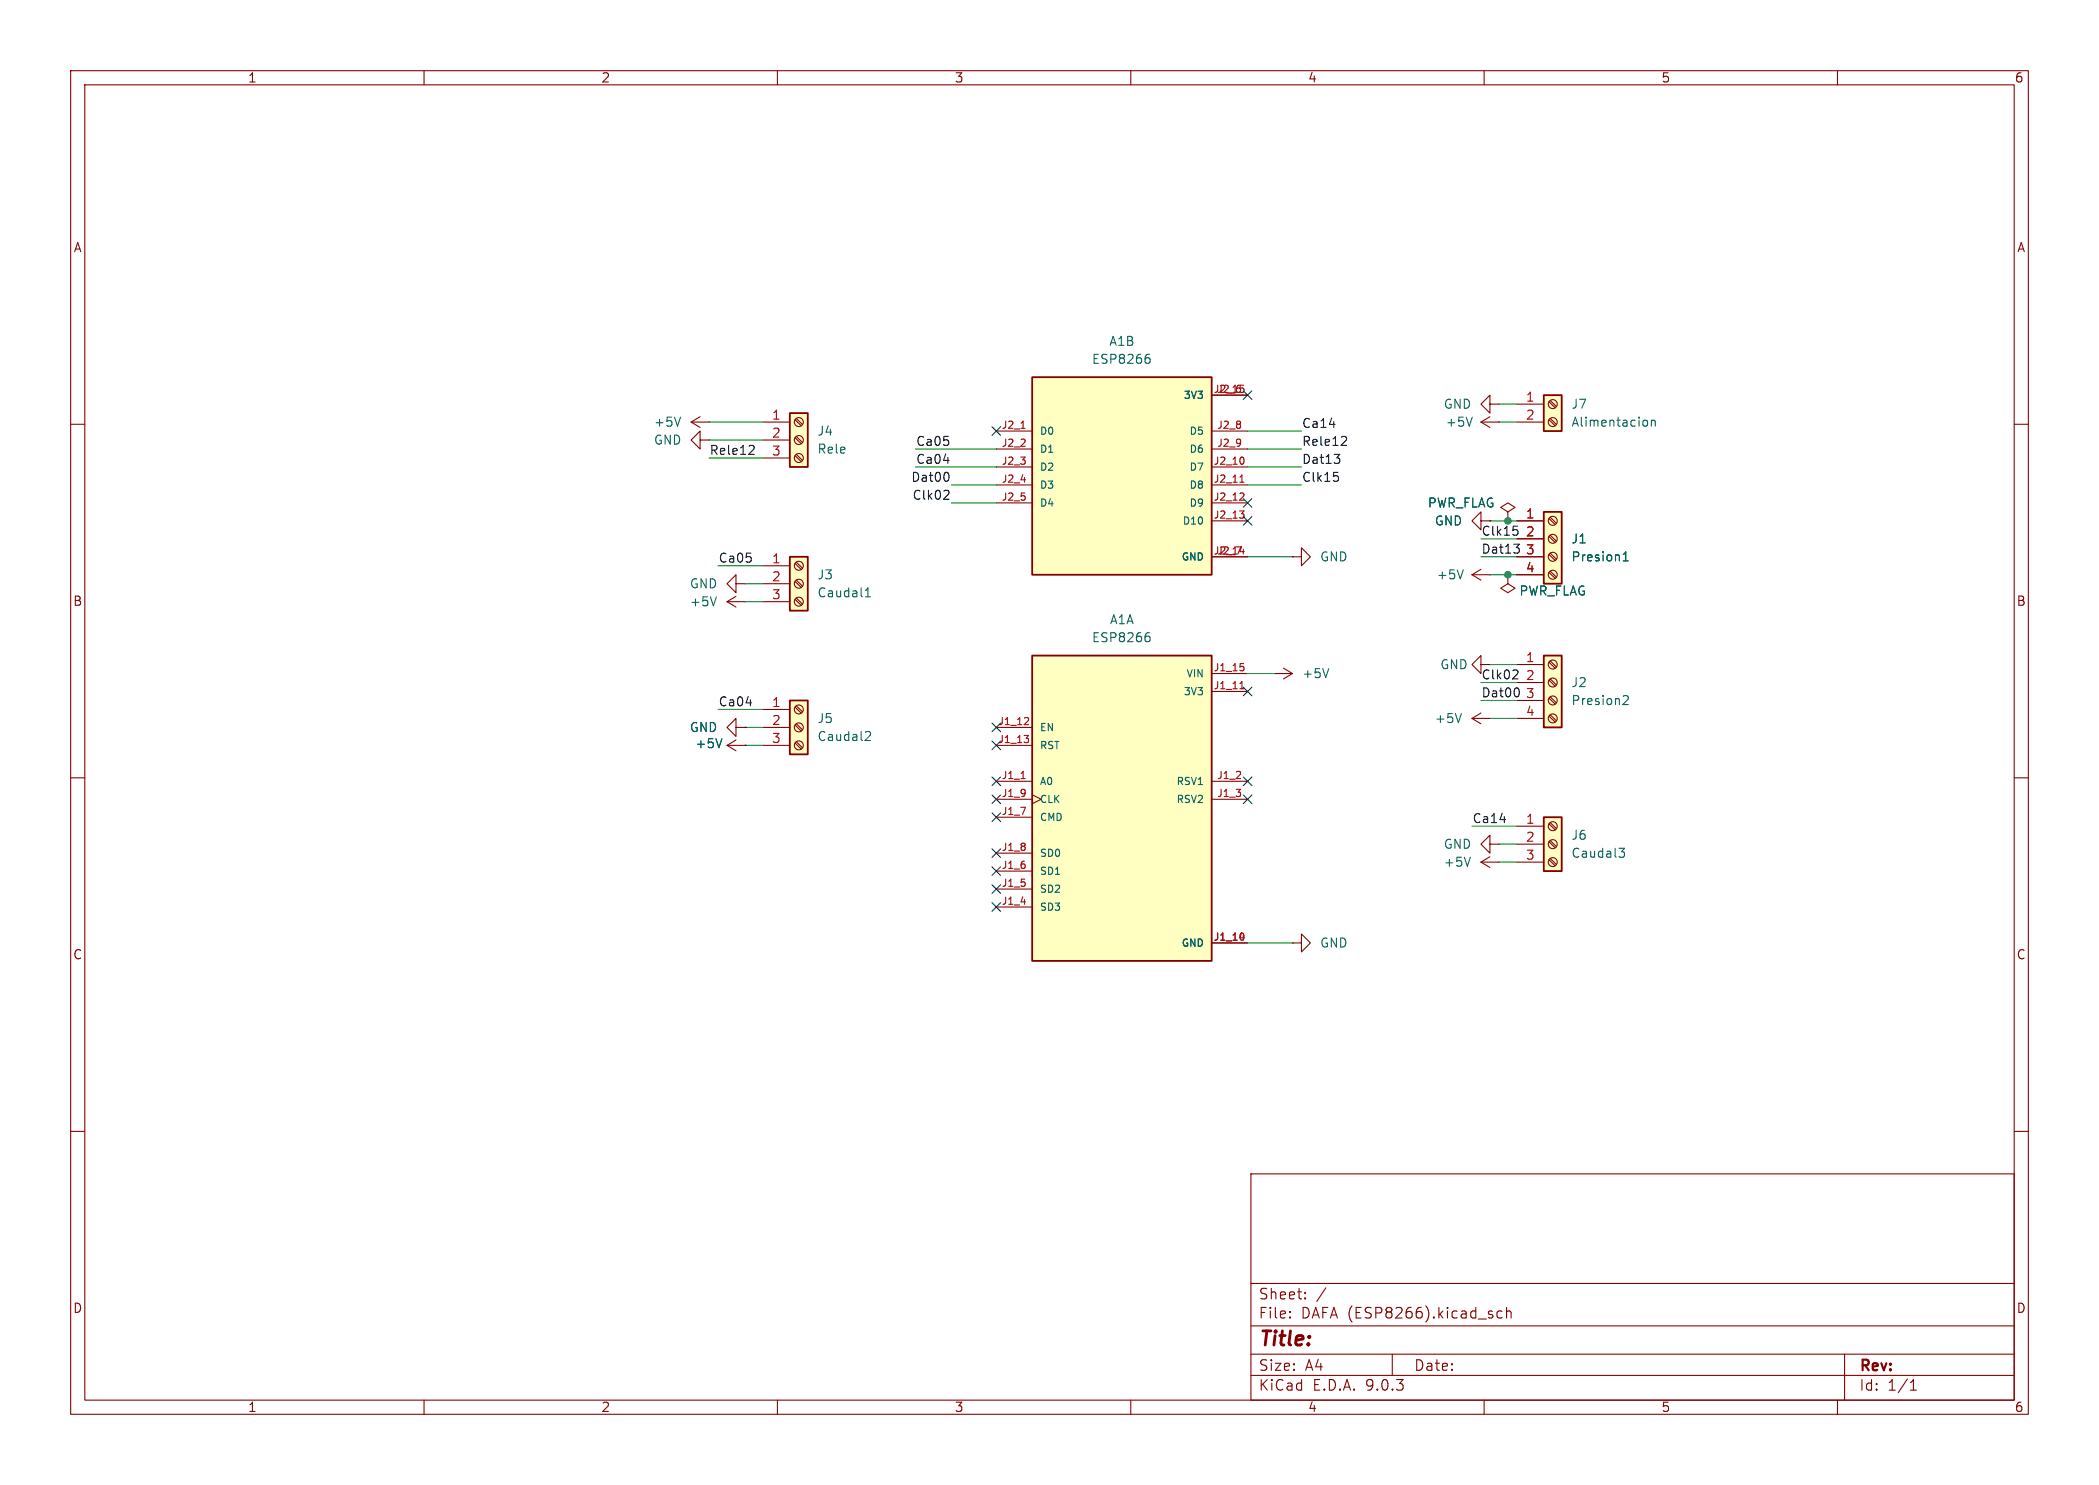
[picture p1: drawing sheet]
<svg xmlns="http://www.w3.org/2000/svg" width="297mm" height="210mm" viewBox="0 0 297 210" stroke-linecap="round" stroke-linejoin="round" font-family="sans-serif">
<g fill="none" stroke="#840000" stroke-width=".15">
<path d="M10 10h277v190h-277zM12 12h273v186h-273zM60 10v2M110 10v2M160 10v2M210 10v2M260 10v2M10 60h2M213.4 72.4l1-.6-1-.7-1.1 .7 1.1 .6v1.3M213.4 73.7h.1M285 60h2M213.4 81.3v1.3l1 .6-1 .6-1.1-.6 1.1-.6"/>
<path d="M213.4 81.3h.1M10 110h2M285 110h2M10 160h2M177 166h108v32h-108zM285 160h2M60 198v2M110 198v2M160 198v2M177 194.5h108M177 191.5h108M177 187.5h108"/>
<path d="M177 181.5h108M182.5 186.3h.1l-.1 .1M182.5 186.3v.1M182.5 185.5v.1M182.5 185.5h.1l-.1 .1M184.7 183.6v.1M184.7 183.6h-.1l.1 .1M184.7 182.8v.1M184.7 182.8h-.1l.1 .1M187.6 182.1l-1.3 2M197 191.5v3M210 198v2"/>
<path d="M212.5 185.5l-.4-.1-.3 .3v.4l.2 .2 .1 .1 .4-.1M213.2 185.5a.37 .37 0 0 1 .6 .1v.8M213.2 184.9v1.5M260 198v2M261 191.5v6.5M270.3 196.6h.9M270.3 195.5l.4-.4v1.5"/>
</g>
<path d="M218.4 72.4h2.6v10.2h-2.6z" fill="#ffffc2"/>
<path d="M218.4 72.4h2.6v10.2h-2.6z" fill="none" stroke="#840000" stroke-width=".25"/>
<g fill="none" stroke="#840000" stroke-width=".15">
<path d="M214.6 73.7h3.8M214.6 76.2h3.8M214.6 78.7h3.8M219.2 73.3l.8 .9M219.2 75.9l.8 .8M219.2 78.4l.8 .8M219.4 73.2l.8 .8M219.4 75.7l.8 .8M219.4 78.2l.8 .9M214.6 81.3h3.8M219.2 80.9l.8 .9M219.4 80.8l.8 .8"/>
<circle cx="219.7" cy="73.7" r=".63"/>
<circle cx="219.7" cy="76.2" r=".63"/>
<circle cx="219.7" cy="78.7" r=".63"/>
<circle cx="219.7" cy="81.3" r=".63"/>
</g>
<path d="M229.7 79.3h.7M229.7 78.4l.3-.4v1.3" fill="none" stroke="#006464" stroke-width=".15"/>
<path d="M111.8 58.4h2.5v7.6h-2.5z" fill="#ffffc2"/>
<path d="M111.8 58.4h2.5v7.6h-2.5z" fill="none" stroke="#840000" stroke-width=".25"/>
<g fill="none" stroke="#840000" stroke-width=".15">
<path d="M107.9 59.7h3.9M112.5 59.4l.9 .8M112.7 59.2l.8 .8M107.9 62.2h3.9M107.9 64.8h3.9M112.5 61.9l.9 .8M112.5 64.4l.9 .9M112.7 61.7l.8 .9M112.7 64.3l.8 .8M182.9 78.7h1.2v-1.2l1.3 1.2-1.3 1.3v-1.3M182.9 78.7h.1M180.3 95.3h.1"/>
<path d="M180.3 95.3h2.6M181.6 94.5l1.3 .8M182.9 95.3l-1.3 .7"/>
<circle cx="113" cy="59.7" r=".63"/>
<circle cx="113" cy="62.2" r=".63"/>
<circle cx="113" cy="64.8" r=".63"/>
</g>
<path d="M188 94.6l-.4 1.2" fill="none" stroke="#006464" stroke-width=".15"/>
<path d="M146 92.7h25.4v43.2h-25.4z" fill="#ffffc2"/>
<path d="M146 92.7h25.4v43.2h-25.4z" fill="none" stroke="#840000" stroke-width=".25"/>
<g fill="none" stroke="#840000" stroke-width=".15">
<path d="M97.8 59.7l1.3 .8M97.8 59.7h2.5M99.1 58.9l-1.3 .8M100.3 59.7h.1M209.5 73.7v-1.3l-1.2 1.3 1.2 1.2v-1.2h1.3M210.8 73.7h.1M171.4 95.3h5.1M171.4 97.8h5.1M209.5 94v-1.3l-1.2 1.3 1.2 1.3v-1.3h1.3M210.8 94h.1M141 102.9h5M141 105.4h5"/>
<path d="M141 110.5h5M141 113h5M141 115.6h5M146 112.4l1.3 .6-1.3 .7M171.4 110.5h5.1M171.4 113h5.1M208.3 101.6l1.2 .8M208.3 101.6h2.5M209.5 100.8l-1.2 .8M210.8 101.6h.1M141 120.7h5M141 123.2h5"/>
<path d="M141 125.7h5M141 128.3h5M171.4 133.4h5.1"/>
</g>
<path d="M175.4 97.4h.6M175.5 93.8h.5M175.6 96.5l.1-.1v1M175.9 94.3l.1 .1-.1 .4M144.5 110.1h.6M144.9 104h.6l-.3 .4M145.3 101.5l.2 .2v.2l-.6 .6h.6M145.4 104.4l.1 .2-.1 .4M175.4 132.6h.7M175.9 132l.1 .3-.1 .6" fill="none" stroke="#a90000" stroke-width=".15"/>
<path d="M96.3 59l-.4 1.3M162.3 90h.2l.2 .2v.4l-.4 .1M162.4 89.5h.2M206.8 100.9l-.4 1.3" fill="none" stroke="#006464" stroke-width=".15"/>
<path d="M111.8 99.1h2.5v7.6h-2.5z" fill="#ffffc2"/>
<path d="M111.8 99.1h2.5v7.6h-2.5z" fill="none" stroke="#840000" stroke-width=".25"/>
<g fill="none" stroke="#840000" stroke-width=".15">
<path d="M112.5 100l.9 .8M112.7 99.8l.8 .9M208.3 81.3l1.2 .7M208.3 81.3h2.5M209.5 80.5l-1.2 .8M210.8 81.3h.1M102.9 105.4h2.5M102.9 105.4l1.2 .8M104.1 104.6l-1.2 .8M105.4 105.4h.1M107.9 100.3h3.9M107.9 102.9h3.9"/>
<path d="M107.9 105.4h3.9M112.5 102.5l.9 .9M112.5 105.1l.9 .8M112.7 102.4l.8 .8M112.7 104.9l.8 .8"/>
<circle cx="113" cy="105.4" r=".63"/>
<circle cx="113" cy="100.3" r=".63"/>
<circle cx="113" cy="102.9" r=".63"/>
</g>
<path d="M207 80.6l-.4 1.3M102.1 104.5l-.4 1.2M122.6 103.4l.5 .1 .1 .3-.1 .2-.7 .7h.8" fill="none" stroke="#006464" stroke-width=".15"/>
<path d="M218.4 115.6h2.6v7.6h-2.6z" fill="#ffffc2"/>
<path d="M218.4 115.6h2.6v7.6h-2.6z" fill="none" stroke="#840000" stroke-width=".25"/>
<g fill="none" stroke="#840000" stroke-width=".15">
<path d="M104.1 102.9v-1.3l-1.2 1.3 1.2 1.2v-1.2h1.3M105.4 102.9h.1M214.6 116.8h3.8M214.6 119.4h3.8M219.2 116.5l.8 .8M219.2 119l.8 .9M219.4 116.3l.8 .9M219.4 118.9l.8 .8M214.6 121.9h3.8M219.2 121.6l.8 .8M219.4 121.4l.8 .9"/>
<circle cx="219.7" cy="119.4" r=".63"/>
<circle cx="219.7" cy="116.8" r=".63"/>
<circle cx="219.7" cy="121.9" r=".63"/>
</g>
<path d="M229.1 120h.8l-.5 .4 .4 .2 .1 .4-.3 .2h-.3" fill="none" stroke="#006464" stroke-width=".15"/>
<path d="M218.4 55.9h2.6v5.1h-2.6z" fill="#ffffc2"/>
<path d="M218.4 55.9h2.6v5.1h-2.6z" fill="none" stroke="#840000" stroke-width=".25"/>
<g fill="none" stroke="#840000" stroke-width=".15">
<path d="M209.5 59.7h2.6M209.5 59.7l1.3 .8M210.8 57.2v-1.3l-1.3 1.3 1.3 1.2v-1.2h1.3M210.8 58.9l-1.3 .8M212.1 57.2h.1M212.1 59.7h.1M214.6 57.2h3.8M214.6 59.7h3.8M219.2 56.8l.8 .9M219.2 59.4l.8 .8M219.4 56.6l.8 .9M219.4 59.2l.8 .8"/>
<path d="M209.5 121.9l1.3 .8M209.5 121.9h2.6M210.8 121.2l-1.3 .7M212.1 121.9h.1"/>
<circle cx="219.7" cy="57.1" r=".63"/>
<circle cx="219.7" cy="59.7" r=".63"/>
</g>
<path d="M208.3 59l-.4 1.3M232.9 59.4l.2 .3v.3l-.2 .3M233.7 59.5l.2-.1 .3 .1v.8M233.7 59.4v.9M208 121.2l-.4 1.3" fill="none" stroke="#006464" stroke-width=".15"/>
<path d="M111.8 78.7h2.5v7.7h-2.5z" fill="#ffffc2"/>
<path d="M111.8 78.7h2.5v7.7h-2.5z" fill="none" stroke="#840000" stroke-width=".25"/>
<g fill="none" stroke="#840000" stroke-width=".15">
<path d="M112.5 79.7l.9 .8M112.7 79.5l.8 .8M104.1 82.6v-1.3l-1.2 1.3 1.2 1.2v-1.2h1.3M105.4 82.6h.1M107.9 80h3.9M107.9 82.6h3.9M107.9 85.1h3.9M112.5 82.2l.9 .9M112.5 84.8l.9 .8M112.7 82l.8 .9M112.7 84.6l.8 .8M210.8 119.4v-1.3l-1.3 1.3 1.3 1.3v-1.3h1.3"/>
<path d="M212.1 119.4h.1M182.9 133.4h1.2v-1.3l1.3 1.3-1.3 1.2v-1.2M182.9 133.4h.1"/>
<circle cx="113" cy="85.1" r=".63"/>
<circle cx="113" cy="80" r=".63"/>
<circle cx="113" cy="82.5" r=".63"/>
</g>
<path d="M122.5 84.4h.7M122.5 83.5l.3-.4v1.3" fill="none" stroke="#006464" stroke-width=".15"/>
<path d="M146 53.3h25.4v28h-25.4z" fill="#ffffc2"/>
<path d="M146 53.3h25.4v28h-25.4z" fill="none" stroke="#840000" stroke-width=".25"/>
<g fill="none" stroke="#840000" stroke-width=".15">
<path d="M171.4 55.9h5.1M99.1 62.2v-1.2l-1.3 1.2 1.3 1.3v-1.3h1.2M100.3 62.2h.1M141 61h5M141 63.5h5M141 66h5M141 68.6h5M141 71.1h5M171.4 61h5.1M171.4 63.5h5.1M171.4 66h5.1M171.4 68.6h5.1"/>
<path d="M171.4 71.1h5.1M171.4 73.7h5.1M171.4 78.7h5.1M102.9 85.1l1.2 .8M102.9 85.1h2.5M104.1 84.3l-1.2 .8M105.4 85.1h.1"/>
</g>
<path d="M175.5 54.5h.5M175.9 54.9l.1 .2-.1 .3M144.5 60.6h.6M175.4 72.3h.6l-.3 .3M175.4 68.2h.6M175.6 67.3l.1-.1v1M175.7 77.3l-.3 .7h.7M175.8 69.7l.2 .2v.3l-.6 .5h.6M175.9 64.7l.1 .3-.1 .6M175.9 72.7l.1 .1-.1 .4M175.9 77.7v.7" fill="none" stroke="#a90000" stroke-width=".15"/>
<path d="M162.3 50.6h.2l.2 .2v.5l-.4 .1M162.4 50.1h.2M101.4 84.4l-.5 1.3" fill="none" stroke="#006464" stroke-width=".15"/>
<path d="M218.4 92.7h2.6v10.2h-2.6z" fill="#ffffc2"/>
<path d="M218.4 92.7h2.6v10.2h-2.6z" fill="none" stroke="#840000" stroke-width=".25"/>
<g fill="none" stroke="#840000" stroke-width=".15">
<path d="M210.8 73.7h.1M213.4 73.7h.1M214.6 73.7h3.8M214.6 76.2h3.8M214.6 78.7h3.8M213.4 81.3h.1M214.6 94h3.8M214.6 96.5h3.8M214.6 99.1h3.8M214.6 81.3h3.8M219.2 93.6l.8 .9M219.2 96.2l.8 .8"/>
<path d="M219.2 98.7l.8 .9M219.4 93.5l.8 .8M219.4 96l.8 .9M219.4 98.6l.8 .8M105.4 102.9h.1M105.4 105.4h.1M214.6 101.6h3.8M219.2 101.3l.8 .8M219.4 101.1l.8 .8"/>
<circle cx="219.7" cy="96.5" r=".63"/>
<circle cx="219.7" cy="99.1" r=".63"/>
<circle cx="219.7" cy="94" r=".63"/>
<circle cx="219.7" cy="101.6" r=".63"/>
</g>
<path d="M229.7 79.3h.7M229.7 78.4l.3-.4v1.3M229.7 98.4h.5l.1 .1 .1 .2-.1 .2-.7 .7h.8M102.1 104.5l-.4 1.2" fill="none" stroke="#006464" stroke-width=".15"/>
<g fill="none" stroke="#0f0f0f" stroke-width=".15">
<path d="M106.2 63h.4l.1 .4v.1l-.8 .8h.8M134 69.3l.3 .3-.1 .3-.7 .7h.8M134.1 66.9l.2 .4v.3l-.2 .4M188.7 66.8h.6M188.8 64.3h.8l-.5 .4M189.1 67.3l.3 .2v.3l-.3 .3M189.3 64.7l.3 .3v.3l-.3 .2M190 61.7l.4 .1 .1 .3v.2l-.7 .7h.7M214.1 74.4h.6M214.2 77h.8l-.5 .4M214.5 74.9l.3 .2v.3l-.3 .3M214.7 77.4l.3 .3v.3l-.3 .2"/>
<path d="M214.5 94.7l.3 .3-.1 .3-.7 .7h.8M214.8 97.3l.2 .5v.3l-.2 .4"/>
</g>
<g fill="none" stroke="#009600" stroke-width=".15">
<path d="M100.3 59.7h7.6M212.1 59.7h2.5M212.1 57.2h2.5M100.3 62.2h7.6M100.3 64.8h7.6M129.5 66h11.5M129.5 63.5h11.5M134.6 68.6h6.4M134.6 71.1h6.4M176.5 68.6h7.6M176.5 66h7.6M176.5 78.7h6.4"/>
<path d="M176.5 63.5h7.6M176.5 61h7.6M209.5 78.7h5.1M209.5 76.2h5.1M210.8 73.7h3.8M101.6 80h6.3M105.4 82.6h2.5M105.4 85.1h2.5M176.5 95.3h3.8M209.5 99.1h5.1M209.5 96.5h5.1M210.8 81.3h3.8"/>
<path d="M210.8 94h3.8M101.6 100.3h6.3M105.4 105.4h2.5M105.4 102.9h2.5M208.3 116.8h6.3M210.8 101.6h3.8M212.1 119.4h2.5M176.5 133.4h6.4M212.1 121.9h2.5"/>
</g>
<g fill="none" stroke="#000084" stroke-width=".15">
<path d="M175.9 55.3l1.2 1.2M177.1 55.3l-1.2 1.2M140.4 60.4l1.2 1.2M141.6 60.4l-1.2 1.2M175.9 70.5l1.2 1.2M175.9 73.1l1.2 1.2M177.1 70.5l-1.2 1.2M177.1 73.1l-1.2 1.2M175.9 97.2l1.2 1.2M177.1 97.2l-1.2 1.2M140.4 112.4l1.2 1.2M140.4 109.9l1.2 1.2"/>
<path d="M140.4 102.3l1.2 1.2M140.4 115l1.2 1.2M140.4 104.8l1.2 1.2M141.6 112.4l-1.2 1.2M141.6 109.9l-1.2 1.2M141.6 102.3l-1.2 1.2M141.6 115l-1.2 1.2M141.6 104.8l-1.2 1.2M175.9 112.4l1.2 1.2M175.9 109.9l1.2 1.2M177.1 112.4l-1.2 1.2M177.1 109.9l-1.2 1.2"/>
<path d="M140.4 122.6l1.2 1.2M140.4 125.1l1.2 1.2M140.4 127.7l1.2 1.2M140.4 120l1.2 1.3M141.6 122.6l-1.2 1.2M141.6 125.1l-1.2 1.2M141.6 127.7l-1.2 1.2M141.6 120l-1.2 1.3"/>
</g>
<g fill="#009600" stroke="#009600" stroke-width=".15">
<circle cx="213.4" cy="73.7" r=".46"/>
<circle cx="213.4" cy="81.3" r=".46"/>
</g>
<text font-size="2.8" fill="#840000" x="178" y="190.9">Title:</text>
<g font-size="2.1" fill="#840000">
<text x="178" y="184">Sheet:</text>
<text x="178" y="186.7">File:</text>
<text x="184.1" y="186.7">DAFA (ESP8266).kicad_sch</text>
<text x="178" y="196.9">KiCad</text>
<text x="178" y="194.1">Size:</text>
<text x="184.7" y="194.1">A4</text>
<text x="185.7" y="196.9">E.D.A.</text>
<text x="193.3" y="196.9">9.0.3</text>
<text x="200" y="194.1">Date:</text>
<text x="263" y="194.3">Rev:</text>
<text x="263" y="196.9">Id:</text>
<text x="267.1" y="196.9">1/1</text>
</g>
<g font-size="1.8" fill="#840000">
<text x="35" y="11.9">1</text>
<text x="85" y="11.9">2</text>
<text x="135" y="11.9">3</text>
<text x="185" y="11.9">4</text>
<text x="235" y="11.9">5</text>
<text x="285" y="11.9">6</text>
<text x="10.3" y="35.9">A</text>
<text x="285.3" y="35.9">A</text>
<text x="10.3" y="85.9">B</text>
<text x="285.3" y="85.9">B</text>
<text x="10.3" y="135.9">C</text>
<text x="285.3" y="135.9">C</text>
<text x="10.3" y="185.9">D</text>
<text x="285.3" y="185.9">D</text>
<text x="35" y="199.9">1</text>
<text x="85" y="199.9">2</text>
<text x="135" y="199.9">3</text>
<text x="185" y="199.9">4</text>
<text x="235" y="199.9">5</text>
<text x="285" y="199.9">6</text>
</g>
<g font-size="1.8" fill="#006464">
<text x="154.4" y="51.7">ESP8266</text>
<text x="156.9" y="49.1">A1B</text>
<text x="204.2" y="58">GND</text>
<text x="222.3" y="58">J7</text>
<text x="92.4" y="60.6">+5V</text>
<text x="92.4" y="63.1">GND</text>
<text x="115.6" y="61.8">J4</text>
<text x="115.6" y="64.4">Rele</text>
<text x="204.5" y="60.6">+5V</text>
<text x="222.3" y="60.6">Alimentacion</text>
<text x="201.9" y="72">PWR_FLAG</text>
<text x="202.9" y="74.5">GND</text>
<text x="222.3" y="77.1">J1</text>
<text x="97.5" y="83.4">GND</text>
<text x="115.6" y="82.1">J3</text>
<text x="186.7" y="79.6">GND</text>
<text x="203.2" y="82.1">+5V</text>
<text x="222.3" y="79.6">Presion1</text>
<text x="97.5" y="86">+5V</text>
<text x="115.6" y="84.7">Caudal1</text>
<text x="157" y="88.5">A1A</text>
<text x="214.9" y="84.4">PWR_FLAG</text>
<text x="154.4" y="91">ESP8266</text>
<text x="203.7" y="94.8">GND</text>
<text x="184.2" y="96.1">+5V</text>
<text x="222.3" y="97.4">J2</text>
<text x="222.3" y="99.9">Presion2</text>
<text x="97.5" y="103.7">GND</text>
<text x="98.3" y="106">+5V</text>
<text x="115.6" y="102.5">J5</text>
<text x="115.6" y="105">Caudal2</text>
<text x="202.9" y="102.5">+5V</text>
<text x="222.3" y="119">J6</text>
<text x="204.2" y="122.8">+5V</text>
<text x="204.2" y="120.2">GND</text>
<text x="222.3" y="121.5">Caudal3</text>
<text x="186.7" y="134.2">GND</text>
</g>
<g font-size="1.8" fill="#a90000">
<text x="109.1" y="59.4">1</text>
<text x="215.8" y="56.9">1</text>
<text x="215.8" y="59.4">2</text>
<text x="109.1" y="62">2</text>
<text x="109.1" y="64.5">3</text>
<text x="215.8" y="73.4">1</text>
<text x="215.8" y="75.9">2</text>
<text x="109.1" y="79.8">1</text>
<text x="109.1" y="82.3">2</text>
<text x="215.8" y="78.5">3</text>
<text x="215.8" y="81">4</text>
<text x="109.1" y="84.8">3</text>
<text x="215.8" y="93.7">1</text>
<text x="109.1" y="100.1">1</text>
<text x="215.8" y="96.3">2</text>
<text x="215.8" y="98.8">3</text>
<text x="215.8" y="101.3">4</text>
<text x="109.1" y="102.6">2</text>
<text x="109.1" y="105.2">3</text>
<text x="215.8" y="116.6">1</text>
<text x="215.8" y="119.1">2</text>
<text x="215.8" y="121.7">3</text>
</g>
<g font-size="1.8" fill="#0f0f0f">
<text x="100.3" y="64.4">Rele12</text>
<text x="129.5" y="65.7">Ca04</text>
<text x="129.5" y="63.2">Ca05</text>
<text x="184.1" y="65.7">Dat13</text>
<text x="184.1" y="60.6">Ca14</text>
<text x="184.1" y="63.2">Rele12</text>
<text x="128.9" y="68.2">Dat00</text>
<text x="129" y="70.8">Clk02</text>
<text x="184.1" y="68.2">Clk15</text>
<text x="209.5" y="75.9">Clk15</text>
<text x="101.6" y="79.7">Ca05</text>
<text x="209.5" y="78.4">Dat13</text>
<text x="101.6" y="100">Ca04</text>
<text x="209.5" y="96.2">Clk02</text>
<text x="209.5" y="98.7">Dat00</text>
<text x="208.3" y="116.5">Ca14</text>
</g>
<g font-size="1.4" fill="#006464">
<text x="167.4" y="56.6">3V3</text>
<text x="147.1" y="61.7">D0</text>
<text x="147.1" y="64.2">D1</text>
<text x="168.2" y="61.7">D5</text>
<text x="168.2" y="64.2">D6</text>
<text x="147.1" y="66.8">D2</text>
<text x="147.1" y="69.3">D3</text>
<text x="147.1" y="71.9">D4</text>
<text x="168.2" y="66.8">D7</text>
<text x="168.2" y="69.3">D8</text>
<text x="168.2" y="71.9">D9</text>
<text x="167.2" y="74.4">D10</text>
<text x="167.1" y="79.5">GND</text>
<text x="167.8" y="96">VIN</text>
<text x="167.4" y="98.5">3V3</text>
<text x="147.1" y="103.6">EN</text>
<text x="147.1" y="106.1">RST</text>
<text x="147.1" y="111.2">A0</text>
<text x="147.1" y="113.8">CLK</text>
<text x="166.4" y="111.2">RSV1</text>
<text x="166.4" y="113.8">RSV2</text>
<text x="147.1" y="116.3">CMD</text>
<text x="147.1" y="121.4">SD0</text>
<text x="147.1" y="123.9">SD1</text>
<text x="147.1" y="126.5">SD2</text>
<text x="147.1" y="129">SD3</text>
<text x="167.1" y="134.1">GND</text>
</g>
<g font-size="1.4" fill="#a90000">
<text x="171.6" y="55.6">J2_15</text>
<text x="172.1" y="55.6">J2_6</text>
<text x="141.6" y="60.7">J2_1</text>
<text x="141.6" y="63.2">J2_2</text>
<text x="141.6" y="65.8">J2_3</text>
<text x="171.6" y="65.8">J2_10</text>
<text x="172.1" y="60.7">J2_8</text>
<text x="172.1" y="63.2">J2_9</text>
<text x="141.6" y="68.3">J2_4</text>
<text x="141.6" y="70.9">J2_5</text>
<text x="171.6" y="68.3">J2_11</text>
<text x="171.6" y="70.9">J2_12</text>
<text x="171.6" y="73.4">J2_13</text>
<text x="172.1" y="78.5">J2_7</text>
<text x="171.6" y="95">J1_15</text>
<text x="171.6" y="97.5">J1_11</text>
<text x="141.2" y="102.6">J1_12</text>
<text x="141.2" y="105.2">J1_13</text>
<text x="141.6" y="110.2">J1_1</text>
<text x="141.6" y="112.8">J1_9</text>
<text x="172.1" y="110.2">J1_2</text>
<text x="172.1" y="112.8">J1_3</text>
<text x="141.6" y="115.3">J1_7</text>
<text x="141.6" y="120.4">J1_8</text>
<text x="141.6" y="122.9">J1_6</text>
<text x="141.6" y="125.5">J1_5</text>
<text x="141.6" y="128">J1_4</text>
<text x="171.6" y="133.1">J1_10</text>
<text x="174.7" y="133.1">4</text>
</g>
</svg>
